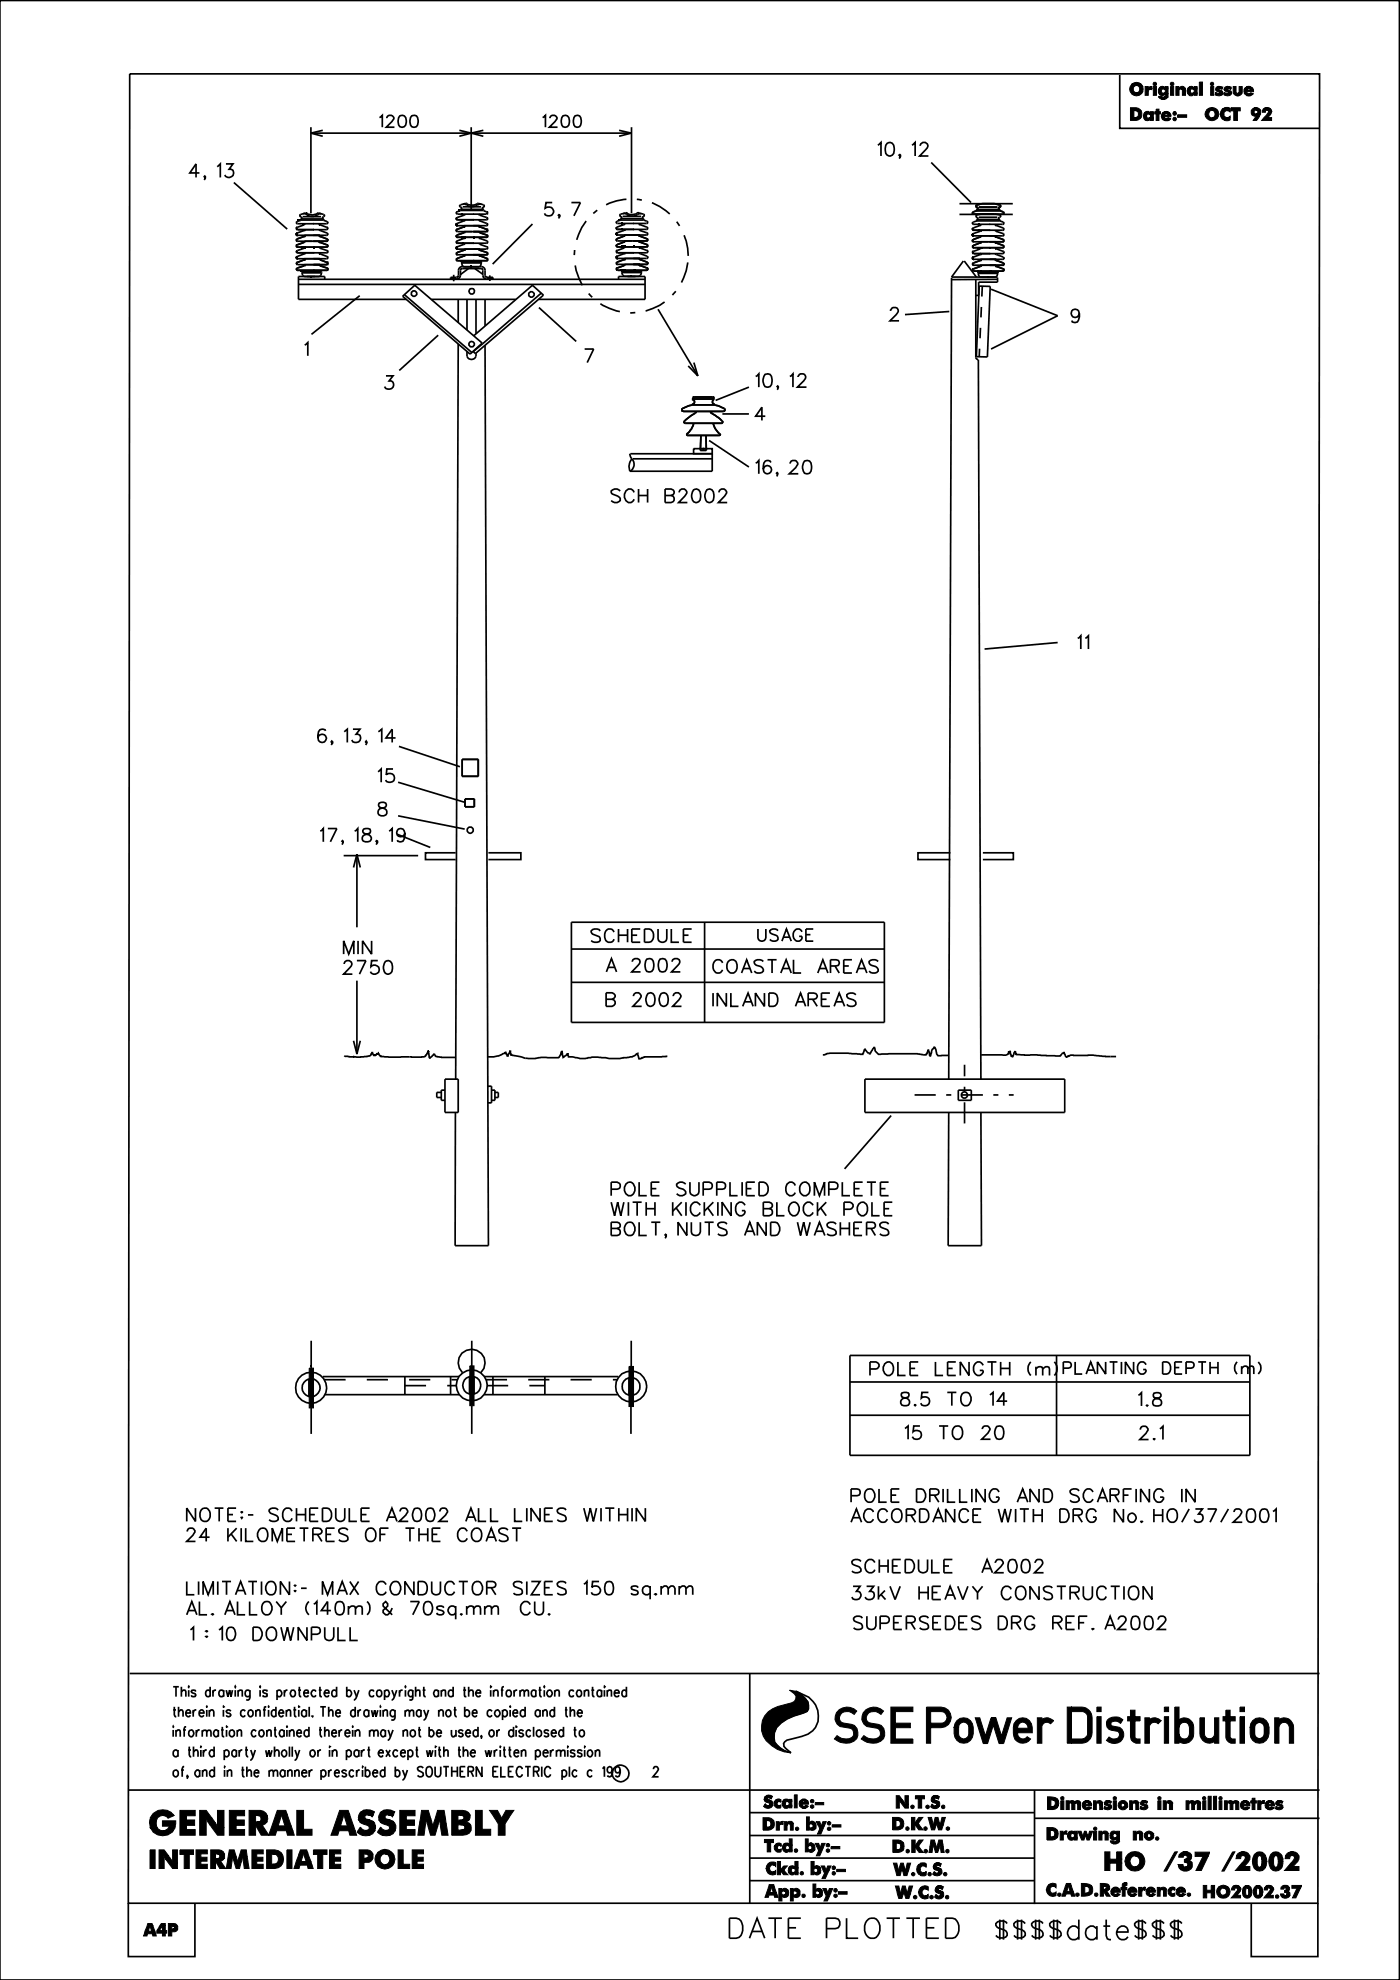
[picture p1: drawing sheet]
<svg xmlns="http://www.w3.org/2000/svg" width="210mm" height="297mm" viewBox="0 0 210 297" stroke-linecap="round" stroke-linejoin="round" font-family="sans-serif">
<g fill="none" stroke="#000" stroke-width=".25">
<path d="M0 .1h209.9v296.9h-209.9zM19.5 11.1h178.4l-.2 274.4h-178.5zM46.6 20h48.1M46.6 19.1v12.9M48.4 19.5l-1.8 .5 1.8 .4M68.9 19.5l1.8 .5-1.8 .4M70.7 19.1v12.3M72.5 19.5l-1.8 .5 1.8 .4M92.9 19.5l1.8 .5-1.8 .4M94.7 19.1v12.9M168 11.3v8h29.9M35.1 27.4l8 7"/>
<path d="M44.6 37.1h4.4M44.6 38.5a.17 .17 0 0 0-.1 .2 .17 .17 0 0 0 .1 .1M44.6 35.3h4.4M45.1 33h3.4M45.1 32.8h3.4M45.1 32.8v.2M45.4 32.5h2.8M45.5 32.1l.2-.1a1.67 1.67 0 0 0 2.2 .1h.3M45.6 34.6l-1 .4a.18 .18 0 0 0-.1 .2 .18 .18 0 0 0 .1 .1M45.7 33.6l-.1 .1-1 .4a.18 .18 0 0 0-.1 .2 .18 .18 0 0 0 .1 .1h4.4M45.7 34.4l-.1 .2M45.7 35.3v.2l-1.1 .3a.18 .18 0 0 0-.1 .2 .18 .18 0 0 0 .1 .2h4.4"/>
<path d="M45.7 36.2l-.1 .2-1 .3a.18 .18 0 0 0-.1 .2 .18 .18 0 0 0 .1 .2M45.7 37.1l-.1 .1-1 .4a.17 .17 0 0 0-.1 .2 .17 .17 0 0 0 .1 .1h4.4M45.7 37.9v.2l-1.1 .4M45.7 38.8v.2l-1.1 .4a.17 .17 0 0 0-.1 .1 .17 .17 0 0 0 .1 .2h4.4M45.7 39.7l-.1 .2-1 .3a.17 .17 0 0 0-.1 .2 .17 .17 0 0 0 .1 .1h4.4M47.6 32h.2l.7 .2a.27 .27 0 0 1 .1 .3 .27 .27 0 0 1-.2 .1l.1 .2M47.7 32a1.84 1.84 0 0 1-1.8 0l-.8 .2a.2 .2 0 0 0-.1 .2 .2 .2 0 0 0 .2 .1l.1 .2-.2 .1M47.9 33.6l.1 .1M47.9 34.4l.1 .2 1 .4M47.9 35.3l.1 .2M47.9 36.2l.1 .2M47.9 37.1l.1 .1"/>
<path d="M47.9 37.9l.1 .2 1 .4a.17 .17 0 0 1 .2 .2 .17 .17 0 0 1-.2 .1h-4.4M47.9 38.8l.1 .2M47.9 39.7l.1 .2M48 33.7l1 .4M48 33.7h.1M48 35.5l1 .3M48 35.5h.1M48 36.4l1 .3M48 36.4h.1M48 37.2l1 .4M48 37.2h.1M48 39l1 .4"/>
<path d="M48 39h.1M48 39.9l1 .3M48 39.9h.1M48.5 32.8v.3l.5 .1a.17 .17 0 0 1 .2 .2 .17 .17 0 0 1-.2 .2h-4.4a.18 .18 0 0 1-.1-.2 .18 .18 0 0 1 .1-.2l.5-.1M49 34.1l.2 .2-.2 .1M49 35a.17 .17 0 0 1 .2 .1 .17 .17 0 0 1-.2 .2M49 35.8a.17 .17 0 0 1 .2 .2 .17 .17 0 0 1-.2 .2M49 36.7a.17 .17 0 0 1 .2 .2 .17 .17 0 0 1-.2 .2M49 37.6a.17 .17 0 0 1 .2 .2 .17 .17 0 0 1-.2 .1M49 39.4a.17 .17 0 0 1 .2 .1 .17 .17 0 0 1-.2 .2M49 34.1h.1M49 35h.1"/>
<path d="M49 35.8h.1M49 36.7h.1M49 37.6h.1M49 39.4h.1M68.5 35.6h4.5M68.6 33.5a.17 .17 0 0 0-.2 .2 .17 .17 0 0 0 .2 .2M68.6 33.9h4.4M69.1 31.6l-.5 .2a.17 .17 0 0 0-.2 .2 .17 .17 0 0 0 .2 .1h4.4a.17 .17 0 0 0 .1-.1 .17 .17 0 0 0-.1-.2l-.5-.2M69.1 31.4a.19 .19 0 0 0 .1-.2 .19 .19 0 0 0-.2-.2l-.1-.1 .2-.2 .7-.2a1.85 1.85 0 0 0 1.9 0l.8 .2a.21 .21 0 0 1 .1 .3 .21 .21 0 0 1-.2 .1v.2l.1 .1M69.1 31.4v.2M69.1 31.4h3.4M69.3 39.4h2.9"/>
<path d="M69.4 39.3l-.2 .1 .2 .5 .2 .1h2.3l.2-.1 .1-.5-.1-.1M69.4 39.3h2.7M69.4 31h2.8M69.5 30.6h.2l.3 .2M69.5 39.2h2.5M69.5 39.1l-.1 .2M69.7 32.1l-.1 .2-1 .3a.17 .17 0 0 0-.2 .2 .17 .17 0 0 0 .2 .2h4.4M69.7 33l-.1 .1-1 .4M69.7 33.9l-.1 .1-1 .4a.17 .17 0 0 0-.2 .2 .17 .17 0 0 0 .2 .1h4.4M69.7 34.7l-.1 .2-1 .4a.17 .17 0 0 0-.2 .1 .17 .17 0 0 0 .2 .2M69.7 35.6v.2l-1.1 .3a.18 .18 0 0 0-.1 .2 .18 .18 0 0 0 .1 .2h4.4M69.7 36.5l-.1 .2-1 .3a.18 .18 0 0 0-.1 .2 .18 .18 0 0 0 .1 .2"/>
<path d="M69.7 37.4l-.1 .1-1 .4a.18 .18 0 0 0-.1 .2 .18 .18 0 0 0 .1 .1h4.4M69.7 38.3v.1l-1.1 .4a.18 .18 0 0 0-.1 .2 .18 .18 0 0 0 .1 .1h4.4M71.9 32.1l.1 .2M71.9 33l.1 .1M71.9 33.9l.1 .1M71.9 34.7l.1 .2M71.9 35.6l.1 .2M71.9 36.5l.1 .2 1.1 .3a.18 .18 0 0 1 0 .2 .18 .18 0 0 1-.1 .2h-4.4M71.9 37.4l.1 .1M71.9 38.3l.1 .1M72 39.1l.1 .2M72 33.1h.1"/>
<path d="M72 32.3l1 .3M72 32.3h.1M72 33.1l1 .4M72 34l1 .4M72 34h.1M72 34.9l1 .4M72 34.9h.1M72 35.8l1.1 .3M72 35.8h.1M72 37.5l1.1 .4M72 37.5h.1M72 38.4l1.1 .4"/>
<path d="M72 38.4h.1M72.2 30.6h-.4a1.59 1.59 0 0 1-1.8 .2M72.5 31.4v.2h-3.4M73 32.6a.17 .17 0 0 1 .1 .2 .17 .17 0 0 1-.1 .2M73 33.5a.17 .17 0 0 1 .1 .2 .17 .17 0 0 1-.1 .2M73 34.4a.17 .17 0 0 1 .1 .2 .17 .17 0 0 1-.1 .1M73 35.3a.17 .17 0 0 1 .1 .1 .17 .17 0 0 1-.1 .2M73 32.6h.1M73 33.5h.1M73 34.4h.1M73 35.3h.1M73.1 36.1a.18 .18 0 0 1 0 .2 .18 .18 0 0 1-.1 .2"/>
<path d="M73.1 37.9a.18 .18 0 0 1 0 .2 .18 .18 0 0 1-.1 .1M73.1 38.8a.18 .18 0 0 1 0 .2 .18 .18 0 0 1-.1 .1M73.1 36.1h.1M73.1 37.9h.1M73.1 38.8h.1M79.9 33.6l-6 6M92.6 35l-.2 .1 .2 .2M92.6 37h4.4M92.6 35.3h4.4M92.7 36.1h4.3M93.1 32.8v.2h3.4M93.1 32.8h3.4"/>
<path d="M93.1 33l-.5 .2a.17 .17 0 0 0-.2 .2 .17 .17 0 0 0 .2 .1h4.4a.17 .17 0 0 0 .1-.1 .17 .17 0 0 0-.1-.2l-.5-.2M93.4 32.5h2.8M93.5 32h.3a1.78 1.78 0 0 0 2.2 0h.2M93.7 33.5l-.1 .2-1 .4a.17 .17 0 0 0-.2 .2 .17 .17 0 0 0 .2 .1h4.4M93.7 34.4l-.1 .2-1 .3-.2 .2 .2 .2M93.7 35.3l-.1 .1-1 .4a.17 .17 0 0 0-.2 .2 .17 .17 0 0 0 .2 .1M93.7 36.1l-.1 .2-1 .4a.17 .17 0 0 0-.2 .2 .17 .17 0 0 0 .2 .1M93.7 37l-.1 .2-1 .4a.18 .18 0 0 0-.1 .2 .18 .18 0 0 0 .2 .1h4.4M93.7 37.9v.1l-1.1 .4a.18 .18 0 0 0-.1 .2 .18 .18 0 0 0 .2 .2M93.7 38.8v.1l-1.1 .4a.18 .18 0 0 0-.1 .2 .18 .18 0 0 0 .2 .2h4.4M93.7 39.7l-.1 .1-1 .4a.18 .18 0 0 0-.1 .2 .18 .18 0 0 0 .2 .1h4.4M93.9 31.9a1.61 1.61 0 0 0 1.8 0l.8 .2a.21 .21 0 0 1 .1 .3 .21 .21 0 0 1-.2 .1v.2l.1 .1"/>
<path d="M93.9 32l-.8 .1a.21 .21 0 0 0-.1 .3 .21 .21 0 0 0 .2 .1v.2l-.1 .1M95.9 33.5l.1 .2M95.9 34.4l.1 .2M95.9 35.3l.1 .1M95.9 36.1l.1 .2M95.9 37l.1 .2M95.9 37.9l.1 .1 1.1 .4a.17 .17 0 0 1 .1 .2 .17 .17 0 0 1-.2 .2h-4.4M95.9 38.8l.1 .1M95.9 39.7l.1 .1M96 33.7l1 .4M96 33.7h.1M96 34.6l1 .3"/>
<path d="M96 34.6h.1M96 35.4l1 .4M96 35.4h.1M96 36.3l1.1 .4M96 36.3h.1M96 37.2l1.1 .4M96 37.2h.1M96 38.9l1.1 .4M96 38.9h.1M96 39.8l1.1 .4M96 39.8h.1M96.5 32.8v.2"/>
<path d="M97 34.1a.17 .17 0 0 1 .1 .2 .17 .17 0 0 1-.1 .1M97 34.9a.17 .17 0 0 1 .1 .2 .17 .17 0 0 1-.1 .2M97 35.8a.17 .17 0 0 1 .1 .2 .17 .17 0 0 1-.1 .1M97 34.9h.1M97 34.1h.1M97 35.8h.1M97.1 36.7a.18 .18 0 0 1 0 .2 .18 .18 0 0 1-.1 .1M97.1 37.6l.1 .2-.2 .1M97.1 39.3a.17 .17 0 0 1 .1 .2 .17 .17 0 0 1-.2 .2M97.1 37.6h.1M97.1 36.7h.1M97.1 39.3h.1"/>
<path d="M139.7 24.4l6 6M143.9 30.6h8M143.9 32.2h8M144.5 39.1l-1.8 2.5h6.9M144.6 39.1l1.9 2.5M146 37.2h4.4M146 35.4h4.4M146.5 32.9a.19 .19 0 0 0 .2-.2 .19 .19 0 0 0-.2-.2v-.2a5.8 5.8 0 0 1 3.5-.1 .24 .24 0 0 1 0 .3 .24 .24 0 0 1-.2 .2v.1l.2 .1M146.5 32.9v.2h3.5M146.5 32.9h3.5M146.5 31.4v.2h3.5M146.5 31.4h3.5"/>
<path d="M146.5 33.1l-.5 .2a.17 .17 0 0 0-.1 .2 .17 .17 0 0 0 .2 .1h4.3a.18 .18 0 0 0 .2-.1 .18 .18 0 0 0-.1-.2l-.5-.2M146.5 31.6l-.5 .2-.1 .2 .1 .1h4.4a.18 .18 0 0 0 .2-.1 .18 .18 0 0 0-.1-.2l-.5-.2M146.8 32.6h2.8M146.8 31.1h2.8M147.1 33.6v.2l-1.1 .4a.17 .17 0 0 0-.1 .2 .17 .17 0 0 0 .2 .1h4.3M147.1 34.5l-.1 .2-1 .3a.17 .17 0 0 0-.1 .3 .17 .17 0 0 0 .2 .1l-.2-.1 .1-.2M147.1 35.4v.1l-1.1 .4a.17 .17 0 0 0-.1 .2 .17 .17 0 0 0 .2 .2h4.3M147.1 36.3v.1l-1.1 .4a.18 .18 0 0 0-.1 .2 .18 .18 0 0 0 .2 .2M147.2 37.2l-.1 .1-1.1 .4a.17 .17 0 0 0-.1 .2 .17 .17 0 0 0 .2 .1h4.4M147.2 38l-.1 .2-1.1 .4a.17 .17 0 0 0-.1 .1 .17 .17 0 0 0 .2 .2h4.3a.17 .17 0 0 0 .2-.2 .17 .17 0 0 0-.1-.1l-1.1-.4-.1-.2M147.2 38.9l-.1 .2-1.1 .3a.17 .17 0 0 0-.1 .2 .17 .17 0 0 0 .2 .2h4.4M147.2 39.8l-.1 .2-1.1 .3a.17 .17 0 0 0-.1 .2 .17 .17 0 0 0 .2 .2h4.4"/>
<path d="M147.3 30.6l-.8 .2a.21 .21 0 0 0-.1 .2 .21 .21 0 0 0 .3 .1l-.1 .3h-.1M149.2 30.6l.8 .2a.21 .21 0 0 1 .1 .2 .21 .21 0 0 1-.3 .1v.3h.2M149.3 33.6l.1 .2M149.3 34.5l.1 .2M149.3 35.4l.1 .1M149.3 36.3l.1 .1M149.3 37.2l.2 .1M149.3 38.9l.2 .2M149.3 39.8l.2 .2M149.4 33.8l1.1 .4M149.4 33.8h.1M149.4 34.7l1.1 .3"/>
<path d="M149.4 34.7h.1M149.4 35.5l1.1 .4M149.4 35.5h.1M149.4 36.4l1.1 .4M149.4 36.4h.1M149.5 37.3l1 .4M149.5 37.3h.1M149.5 39.1l1 .3M149.5 39.1h.1M149.5 40l1 .3M149.5 40h.1M150 31.4v.2"/>
<path d="M150 32.9v.2M150.5 34.2a.18 .18 0 0 1 .1 .2 .18 .18 0 0 1-.2 .1M150.5 35a.18 .18 0 0 1 .1 .2 .18 .18 0 0 1-.2 .2M150.5 35.9a.18 .18 0 0 1 .1 .2 .18 .18 0 0 1-.2 .2M150.5 36.8a.18 .18 0 0 1 .1 .2 .18 .18 0 0 1-.2 .2M150.5 37.7l.1 .2-.2 .1M150.5 39.4a.17 .17 0 0 1 .1 .2 .17 .17 0 0 1-.2 .2M150.5 34.2h.1M150.5 35h.1M150.5 35.9h.1M150.5 36.8h.1M150.5 37.7h.1"/>
<path d="M150.5 39.4h.1M44.8 42.7h52M44.8 41.9h52M45.3 40.9h2.9M45.5 40.8h2.6M45.5 40.7h2.5M45.5 40.6l-.2 .3 .1 .4 .2 .2M48 40.6l.2 .3-.1 .4-.2 .2M48.7 41.9v-.4h-3.9v3.4h16.1M49 40.2a.17 .17 0 0 1 .2 .2 .17 .17 0 0 1-.2 .1M49 40.2h.1M54 44.4l-7.3 5.8"/>
<path d="M60.4 44.4l1.8-1.6 10.1 8.7-1.8 1.6zM60.7 44.2l10.1 8.7M64.7 44.9h12.7M65.7 50.3l-5.8 5.3M68.7 44.9v3.5M68.7 51.6l-.3 110.3M69.1 41.3v-.8l.1-.2h3l.2 .2v.8a.58 .58 0 0 0 .6 .6h.9v-.3l-1.1-.1v-1a.58 .58 0 0 0-.6-.5h-2.9a.58 .58 0 0 0-.5 .5l-.1 1-1.1 .1v.3h.9M69.1 41.3a.58 .58 0 0 1-.6 .6M70 52.7v.8a.73 .73 0 0 0 .7 .4 .73 .73 0 0 0 .7-.4v-.5M70 44.9v4.6M70.3 40.3l-1.2 .9M71.2 40.3l1.2 .8"/>
<path d="M71.4 44.9v5.2M72.8 44.9v4M72.8 51.8l.5 135h-5v-19.9M80.8 46.1l5.6 5.1M81.2 44l-10.2 8.7 .3 .3 10.2-8.7-1.6-1.5-8.8 7.6M92.8 41.9v-.4h4v3.4h-16M93.3 40.9h2.9M93.4 40.7l-.2 .1 .2 .5 .2 .1h2.3l.2-.1 .2-.5-.2-.1M93.4 40.7h2.7M93.5 40.7h2.5M93.5 40.5l-.1 .2M96 40.5l.1 .2"/>
<path d="M97.1 40.2l.1 .2-.2 .1M97.1 40.2h.1M98.7 46.4l6 10M104 59.8l-.1 .1a.48 .48 0 0 1 0 .8M104 59.8v-.2h3l.1 .2M104 59.8h3.1M104.1 54.4l.6 2-1.5-1.5M107.1 59.8a.54 .54 0 0 0 0 .9M112.3 58.1l-5 2M142.4 46.7l-6.7 .5M142.7 41.7l-.4 120.2M146.4 41.9v11.8l.4 .3 .3 107.9"/>
<path d="M146.8 41h2.8M146.8 40.8l-.1 .1 .1 .5 .3 .2M146.8 40.8h2.7M146.9 42.9l1.6 .1-.4 10.5h-1.6zM146.9 40.8h2.6M147 40.7l-.2 .1M148.7 43.4l9.9 4-9.9 5M149.4 40.7l.1 .1M149.5 40.8l.2 .1-.2 .5-.2 .2M149.6 41.6v.7h-2.8v2h-.4M149.6 41.9h-6.9M150.5 40.3l.1 .2-.2 .2"/>
<path d="M150.5 40.3h.1M94.5 68.1l.3 .7M94.6 68.1h12.2v2.6h-12.3M94.8 68.8a1.15 1.15 0 0 1-.3 1.9M94.8 68.8a2 2 0 0 0-.3 1.9M94.9 68.8h11.9M103.9 60.7l-.6 .2-1 .4a.27 .27 0 0 0 .2 .4h6a.24 .24 0 0 0 .2-.2 .24 .24 0 0 0 0-.2l-1-.4-.6-.2M103.9 60.7h3.2M104 67.3h2.8v.8h-2.8zM104 63.5a4.4 4.4 0 0 1-1 1.7l.1 .1h4.8l.1-.1-.1-.1a2.99 2.99 0 0 1-.9-1.6M104.4 61.7l-.1 .3-1.6 1.2a.2 .2 0 0 0-.1 .2 .2 .2 0 0 0 .2 .1h5.4a.18 .18 0 0 0 .2-.1 .18 .18 0 0 0-.1-.2l-.5-.6-1.1-.6-.1-.3M105.1 65.3v2.3h.8v-2.3"/>
<path d="M105.5 67.2v.4M106.4 66.1l5.9 4M108.4 62.1h3.9M158.6 96.4l-10.9 1M59.7 117.3l10 3M59.8 112l9.2 3M69.3 113.9h2.4v2.5h-2.4zM69.7 119.8h1.4v1.2h-1.4zM51.5 128.3h11.2M53 130.1l.5-2 .5 2M53.5 128.1v11M59.5 125.1l5 2"/>
<path d="M59.7 122.4l10 2M68.4 127.9h-4.6v1h4.6M73.3 127.9h4.8v1h-4.8M85.7 138.3h47v15.1h-47zM105.7 138.3v15.1M142.6 127.9h-4.9v1h4.9M147.4 127.9h4.6v1h-4.6M51.7 158.5v-.1l1.8 .2 1.5-.1a.85 .85 0 0 0 .8-.6l.3 .4 .4-.2h.3a1.01 1.01 0 0 0 1 .4h5.5a.76 .76 0 0 0 .8-.6l.2-.3v.3l.2 .8 .6-.6a.77 .77 0 0 0 1 .5h2.2M53 156.1l.5 2 .5-2M53.5 147.1v11M85.7 142.4h47M85.7 147.4h47"/>
<path d="M100.1 158.4l-2.9 .1a1.43 1.43 0 0 0-1.1 .3h-.2l-.2-.8a2.53 2.53 0 0 1-1.9 .7l-.8 .1h-1.6l-1.7-.2-1.2 .1a5.4 5.4 0 0 1-2.8-.2h-.2a.4 .4 0 0 1-.3-.5l-.7 .6-.2-1-.2 .6a.55 .55 0 0 1-.8 .5l-2.2-.1-.8 .2h-1l-2.1-.4a.53 .53 0 0 1-.5-.2 .53 .53 0 0 1-.1-.5l-.4 .7-.2-.2a.22 .22 0 0 0-.1-.2 .22 .22 0 0 0-.2-.1 3.4 3.4 0 0 1-2.2 .6l-.3 .1M123.4 158.2h.3a2.14 2.14 0 0 1 1.4-.2l3.8 .1a.45 .45 0 0 0 .5 0 .45 .45 0 0 0 .2-.4l.2-.3 .4 .5a.2 .2 0 0 0 .3 .2 .2 .2 0 0 0 .1-.2l.5-.8a1.22 1.22 0 0 0 .8 1h1.4h4.3h.5a.81 .81 0 0 0 .9-.1l.3-.5 .2 .9 .1-.3a1.35 1.35 0 0 1 .6-1l.2 .7a.52 .52 0 0 0 .3 .5 .52 .52 0 0 0 .6 0h1M147.2 158.2h2.5a2.08 2.08 0 0 0 1.6-.2v-.1l.2-.2 .2 .7 .1 .2 .5-.9a.44 .44 0 0 0 .6 .5l6 .2a.58 .58 0 0 0 .5-.4l.2-.1 .2 .4a.33 .33 0 0 0 .3 .2 .33 .33 0 0 0 .3-.1l.2-.1h3.4l1.8 .2h1.6M66.2 163.9h-.7v.7h.7M66.7 161.9h2v5h-2zM66.7 163.5h-.5v1.5h.5M73.2 162.9h.5v2.5h-.5M73.7 163.5h.5v1.5h-.5M74.2 163.9h.5v.7h-.5M129.7 161.9h30v5h-30zM133.7 167.3l-7 8M142.3 166.9l-.1 19.9h5l-.1-19.9"/>
<path d="M143.7 163.5h2v1.5h-2zM46.3 206.9v2.6M46.7 201.1v5.3M46.7 211.2v3.9M47 206.9v2.6M48.4 206.5h20.5M48.8 209.2h20.1M67.6 206.5v2.7M69.4 205.9a2.03 2.03 0 0 1-.1-2.9 2.03 2.03 0 0 1 2.9 0 2.03 2.03 0 0 1-.1 2.9M70.4 206.5v2.6M70.8 201.1v3.9M70.8 210.9v4.2"/>
<path d="M71.1 206.5v2.6M72.6 206.5h20.1M72.6 209.2h20M73.9 206.5v2.7M94.3 206.7v2.6M94.6 211v4.1M94.7 201.1v3.9M95 206.7v2.6M127.5 203.3h60v15h-60zM127.5 207.3h60M127.5 212.3h60M158.5 203.3v15"/>
<path d="M19.5 251h178.4M26 258.9v.2zM28.2 253l.1-.1v.1v.1zM30.9 256l.1-.1 .1 .1zM33.5 255.9l.1 .1-.1 .1zM34 258.9l.1 .1-.1 .1zM35.3 252.9v.2zM38.9 253l.1-.1 .1 .1-.1 .1zM40.2 256l.1-.1v.1zM43 258.9v.2v-.1zM44.8 255.9l.1 .1-.1 .1zM52.9 258.9v.2l-.1-.1z"/>
<path d="M57 255.9v.2zM60.8 252.9v.2l-.1-.1zM73.6 252.9l.1 .1-.1 .1zM76.4 256l.1-.1 .1 .1zM77.4 258.9l.1 .1-.1 .1zM81.6 252.9v.2v-.1zM90.7 252.9v.1v.1zM112.5 251v34.5M119.4 253.7l1.9 .9a3.4 3.4 0 0 1 .6 5l-.7 .5-3.1 .9-.4 .3-.2 .2 .1 .4 1 1a3.8 3.8 0 0 1-2.4-1.6 2.57 2.57 0 0 1 1-2.9 9.8 9.8 0 0 1 3.4-1.5l.5-.2a1.56 1.56 0 0 0-.3-1.9l-.8-.8zM187.5 259.1h.7M188.2 259.1a.76 .76 0 0 1 .7-.8 .76 .76 0 0 1 .8 .8M188.2 259.1v.9a.76 .76 0 0 0 .7 .8 .76 .76 0 0 0 .8-.8v-.9"/>
<path d="M189.7 259.1h.6M19.2 268.5h178.7M30 262h.2l-.1 .1zM33.6 265h.1v.1zM49.4 262h.1l-.1 .1zM54.3 265h.1v.1zM65.3 262h.1l-.1 .1zM75 262h.1l-.1 .1zM85.1 262h.1v.1zM87.7 262v.1zM112.5 278.7h42.7M112.5 275.3h42.7"/>
<path d="M112.5 271.9h42.7M147.5 261.5h.7M149.8 261.5h.7M155.2 272.7h42.7M155.2 268.5v17.1M19.2 285.5v8h10v-8M112.5 282.1h42.7M187.7 285.5v8h10v-8"/>
<circle cx="62.1" cy="44" r=".41"/>
<circle cx="70.7" cy="51.6" r=".41"/>
<circle cx="70.8" cy="43.7" r=".42"/>
<circle cx="79.7" cy="44.1" r=".41"/>
<circle cx="70.5" cy="124.5" r=".46"/>
<circle cx="144.6" cy="164.3" r=".46"/>
<circle cx="46.7" cy="208.2" r="2.34"/>
<circle cx="46.7" cy="208.2" r="1.35"/>
<circle cx="70.8" cy="207.8" r="2.33"/>
<circle cx="70.8" cy="207.8" r="1.35"/>
<circle cx="94.7" cy="208" r="1.34"/>
<circle cx="94.7" cy="208" r="2.32"/>
<circle cx="93.1" cy="266" r="1.27"/>
</g>
<g fill="#000" stroke="#000" stroke-width=".15">
<path d="M148.7 257.7h.7zM188.2 259.1v.9z"/>
<path d="M46.4 205.2h.6v6h-.6z" fill-rule="evenodd"/>
<path d="M70.5 204.9h.6v6h-.6z" fill-rule="evenodd"/>
<path d="M94.3 205h.7v6h-.7z" fill-rule="evenodd"/>
<path d="M118.4 253.5a3.4 3.4 0 0 1 2.8 1.8l.1 1-.2 .4-.5 .2a8.4 8.4 0 0 0-4.1 2.2l-.4 .8a1.84 1.84 0 0 0 .9 2.3l.6 .4 .7 .2a4.5 4.5 0 0 1-4.1-3.2 3.2 3.2 0 0 1 2.5-3.6l2-.6a.8 .8 0 0 0 .5-1.3z" fill-rule="evenodd"/>
<path d="M139 256.1h2.2a1.55 1.55 0 0 1 1.5 1.5 1.55 1.55 0 0 1-1.5 1.6h-1.6v-.7h1.6a.87 .87 0 0 0 .9-.9 .87 .87 0 0 0-.9-.9h-1.6v4.8h-.6z" fill-rule="evenodd"/>
<path d="M143.5 258.1a1.42 1.42 0 0 1 1.6-.3 1.42 1.42 0 0 1 .9 1.3 1.97 1.97 0 0 1-.9 2.3 1.44 1.44 0 0 1-2-1.4v-.9h.7v.9a.76 .76 0 0 0 .8 .8 .76 .76 0 0 0 .7-.8v-.9a.76 .76 0 0 0-.7-.8 .76 .76 0 0 0-.8 .8h-.7l.1-.5z" fill-rule="evenodd"/>
<path d="M146.3 257.7h.7l.8 2.7 .9-2.7h.7l.8 2.7 .9-2.7h.6l-1.1 3.8h-.8l-.8-2.7-.8 2.7h-.7z" fill-rule="evenodd"/>
<path d="M155.6 257.7h.7v.2a1.34 1.34 0 0 1 1.8 .2l-.5 .5a.77 .77 0 0 0-.9-.2 .77 .77 0 0 0-.4 .7v2.4h-.7z" fill-rule="evenodd"/>
<path d="M164.5 256.1h.7v.6h-.7z" fill-rule="evenodd"/>
<path d="M164.5 257.5h.7v4h-.7z" fill-rule="evenodd"/>
<path d="M166.1 258a1.74 1.74 0 0 1 2.3 0l-.3 .5a1.01 1.01 0 0 0-1.4-.1v.5l.8 .1a1.26 1.26 0 0 1 1.1 1.4 1.26 1.26 0 0 1-1.4 1.1l-.9-.2-.3-.2 .4-.5a.84 .84 0 0 0 .9 .3 .84 .84 0 0 0 .6-.9l-.2-.3a1.95 1.95 0 0 1-1.6-.6l-.1-.8z" fill-rule="evenodd"/>
<path d="M169.6 256.5h.6v1h.8v.6h-.8v2.5l.3 .2h.5v.7a1.13 1.13 0 0 1-1.4-1v-2.4h-.5v-.6h.5z" fill-rule="evenodd"/>
<path d="M171.7 257.7h.7v.2a1.34 1.34 0 0 1 1.8 .2l-.5 .5a.77 .77 0 0 0-.8-.2 .77 .77 0 0 0-.5 .7v2.4h-.7z" fill-rule="evenodd"/>
<path d="M174.7 257.5h.6v4h-.6z" fill-rule="evenodd"/>
<path d="M174.7 256.1h.6v.6h-.6z" fill-rule="evenodd"/>
<path d="M176.2 256.1h.7v5.4h-.7z" fill-rule="evenodd"/>
<path d="M176.9 257.9a1.39 1.39 0 0 1 1.4-.1 1.39 1.39 0 0 1 .8 1.3 2.03 2.03 0 0 1-.8 2.3 1.53 1.53 0 0 1-1.4-.1v-1.2a.78 .78 0 0 0 .7 .7 .78 .78 0 0 0 .8-.7v-1a.78 .78 0 0 0-.8-.8 .78 .78 0 0 0-.7 .8z" fill-rule="evenodd"/>
<path d="M180 257.7h.7v2.3a.76 .76 0 0 0 .7 .8 .76 .76 0 0 0 .8-.8v-2.3h.6v3.8h-.6v-.3a1.41 1.41 0 0 1-2.2-1.2z" fill-rule="evenodd"/>
<path d="M183.9 256.5h.6v1h.8v.6h-.8v2.5l.3 .2h.5v.7a1.07 1.07 0 0 1-1.4-1v-2.4h-.4v-.6h.4z" fill-rule="evenodd"/>
<path d="M186 256.1h.7v.6h-.7z" fill-rule="evenodd"/>
<path d="M186 257.5h.7v4h-.7z" fill-rule="evenodd"/>
<path d="M187.9 258.1a1.42 1.42 0 0 1 1.6-.3 1.42 1.42 0 0 1 .9 1.3h-.7a.76 .76 0 0 0-.8-.8 .76 .76 0 0 0-.7 .8h-.7l.1-.5z" fill-rule="evenodd"/>
<path d="M125.9 256.4a2.03 2.03 0 0 1 2.6 .3l-.4 .5a1.38 1.38 0 0 0-2 0 .77 .77 0 0 0 .5 1.3l1.1 .1a1.47 1.47 0 0 1 1 1.8 1.47 1.47 0 0 1-1.8 1.1 2.56 2.56 0 0 1-1.7-.7l.3-.5a1.88 1.88 0 0 0 2.5 .1 .87 .87 0 0 0-.5-1.2l-1-.1a1.43 1.43 0 0 1-1.2-1.1 1.43 1.43 0 0 1 .6-1.6z" fill-rule="evenodd"/>
<path d="M129.9 256.4a2.03 2.03 0 0 1 2.6 .3l-.4 .5a1.38 1.38 0 0 0-2 0 .77 .77 0 0 0 .6 1.3l1 .1a1.47 1.47 0 0 1 1 1.8 1.47 1.47 0 0 1-1.7 1.1 2.56 2.56 0 0 1-1.8-.7l.4-.5a1.88 1.88 0 0 0 2.4 .1 .87 .87 0 0 0-.4-1.2l-1.1-.1a1.43 1.43 0 0 1-1.2-1.1 1.43 1.43 0 0 1 .6-1.6z" fill-rule="evenodd"/>
<path d="M133.6 256.1h3.3v.6h-2.6v1.8h2.3v.7h-2.3v1.6h2.6v.7h-3.3z" fill-rule="evenodd"/>
<path d="M152.4 258.1a1.4 1.4 0 0 1 1.6-.3 1.4 1.4 0 0 1 .8 1.3v.8h-2.2v-.7h1.6a.79 .79 0 0 0-.7-.9 .79 .79 0 0 0-.9 .8v.9a.79 .79 0 0 0 .6 .8 .79 .79 0 0 0 .9-.3l.5 .3a1.4 1.4 0 0 1-1.6 .6 1.4 1.4 0 0 1-1-1.4l.1-1.4z" fill-rule="evenodd"/>
<path d="M160.1 256.1v5.4h.6v-.7h1.6a.95 .95 0 0 0 .8-.8v-2.4a.87 .87 0 0 0-.8-.9h-1.6v-.6h1.6a1.59 1.59 0 0 1 1.5 1.5v2.3a1.59 1.59 0 0 1-1.5 1.6h-1.6v-5.4z" fill-rule="evenodd"/>
<path d="M187.5 259.1h.7v.9a.76 .76 0 0 0 .7 .8 .76 .76 0 0 0 .8-.8v-.9h.7a1.97 1.97 0 0 1-.9 2.3 1.4 1.4 0 0 1-2-1.4z" fill-rule="evenodd"/>
<path d="M191.2 257.7h.6v.2a1.39 1.39 0 0 1 1.5-.1 1.39 1.39 0 0 1 .7 1.3v2.4h-.6v-2.4a.78 .78 0 0 0-.8-.8 .78 .78 0 0 0-.8 .8v2.4h-.6z" fill-rule="evenodd"/>
</g>
<path d="M48.7 207h19.9M60.7 206.5v2.7M60.7 207.8h7.7M72.9 207h19.7M73.1 207.8h8.6M81.7 206.5v2.7" fill="none" stroke="#000" stroke-width=".25" stroke-dasharray="3.2 3.2" stroke-linecap="butt"/>
<path d="M67.8 41.6v.3M68.3 41.6v.3M73.2 41.6v.3M73.7 41.6v.3M147.3 42.9l-.4 10.6" fill="none" stroke="#000" stroke-width=".25" stroke-dasharray="1.6 1.6" stroke-linecap="butt"/>
<path d="M103.2 38.4a8.5 8.5 0 0 0-12.1-7.8 8.5 8.5 0 0 0-1.9 14.3 8.5 8.5 0 0 0 13.7-4.3l.3-2.2M68.1 41.2v1M73.5 41.3v.9M137.2 164.2h14.8M144.7 168.5v-8.8" fill="none" stroke="#000" stroke-width=".25" stroke-dasharray="3.2 1.6 .8 1.6" stroke-linecap="butt"/>
<g fill="#000">
<path d="M44.7 32.9h.3v.3h-.3z" fill-rule="evenodd"/>
<path d="M44.7 32.9h.3v.3h-.3z" fill-rule="evenodd"/>
<path d="M45.2 36.9h.3v.3h-.3z" fill-rule="evenodd"/>
<path d="M45.2 36.9h.3v.3h-.3z" fill-rule="evenodd"/>
<path d="M45.2 36.9h.3v.3h-.3z" fill-rule="evenodd"/>
<path d="M45.2 36.9h.3v.3h-.3z" fill-rule="evenodd"/>
<path d="M45.3 33.4h.3v.3h-.3z" fill-rule="evenodd"/>
<path d="M45.3 33.4h.3v.3h-.3z" fill-rule="evenodd"/>
<path d="M45.3 34.3h.3v.3h-.3z" fill-rule="evenodd"/>
<path d="M45.3 33.4h.3v.3h-.3z" fill-rule="evenodd"/>
<path d="M45.3 33.4h.3v.3h-.3z" fill-rule="evenodd"/>
<path d="M45.3 34.3h.3v.3h-.3z" fill-rule="evenodd"/>
<path d="M45.3 34.3h.3v.3h-.3z" fill-rule="evenodd"/>
<path d="M45.3 34.3h.3v.3h-.3z" fill-rule="evenodd"/>
<path d="M45.3 34.3h.3v.3h-.3z" fill-rule="evenodd"/>
<path d="M45.3 34.3h.3v.3h-.3z" fill-rule="evenodd"/>
<path d="M45.3 36.9h.3v.3h-.3z" fill-rule="evenodd"/>
<path d="M45.3 36.9h.3v.3h-.3z" fill-rule="evenodd"/>
<path d="M45.3 37.8h.3v.3h-.3z" fill-rule="evenodd"/>
<path d="M45.3 36.9h.3v.3h-.3z" fill-rule="evenodd"/>
<path d="M45.3 36.9h.3v.3h-.3z" fill-rule="evenodd"/>
<path d="M45.3 37.8h.3v.3h-.3z" fill-rule="evenodd"/>
<path d="M45.3 37.8h.3v.3h-.3z" fill-rule="evenodd"/>
<path d="M45.3 37.8h.3v.3h-.3z" fill-rule="evenodd"/>
<path d="M45.3 37.8h.3v.3h-.3z" fill-rule="evenodd"/>
<path d="M45.3 37.8h.3v.3h-.3z" fill-rule="evenodd"/>
<path d="M45.6 36.9h.3v.3h-.3z" fill-rule="evenodd"/>
<path d="M45.6 36.9h.3v.3h-.3z" fill-rule="evenodd"/>
<path d="M47 36.9h.3v.3h-.3z" fill-rule="evenodd"/>
<path d="M47 36.9h.3v.3h-.3z" fill-rule="evenodd"/>
<path d="M47 36.9h.3v.3h-.3z" fill-rule="evenodd"/>
<path d="M47 36.9h.3v.3h-.3z" fill-rule="evenodd"/>
<path d="M47 36.9h.3v.3h-.3z" fill-rule="evenodd"/>
<path d="M47 36.9h.3v.3h-.3z" fill-rule="evenodd"/>
<path d="M68.6 31.4h.3v.3h-.3z" fill-rule="evenodd"/>
<path d="M68.6 31.4h.3v.3h-.3z" fill-rule="evenodd"/>
<path d="M69 39h.3v.3h-.3z" fill-rule="evenodd"/>
<path d="M69 39h.3v.3h-.3z" fill-rule="evenodd"/>
<path d="M69 39h.3v.3h-.3z" fill-rule="evenodd"/>
<path d="M69 39h.3v.3h-.3z" fill-rule="evenodd"/>
<path d="M69 39h.3v.3h-.3z" fill-rule="evenodd"/>
<path d="M69 39h.3v.3h-.3z" fill-rule="evenodd"/>
<path d="M69.1 35.5h.3v.3h-.3z" fill-rule="evenodd"/>
<path d="M69.1 35.5h.3v.3h-.3z" fill-rule="evenodd"/>
<path d="M69.1 35.5h.3v.3h-.3z" fill-rule="evenodd"/>
<path d="M69.1 35.5h.3v.3h-.3z" fill-rule="evenodd"/>
<path d="M69.1 39h.3v.3h-.3z" fill-rule="evenodd"/>
<path d="M69.1 39h.3v.3h-.3z" fill-rule="evenodd"/>
<path d="M69.1 39h.3v.3h-.3z" fill-rule="evenodd"/>
<path d="M69.1 39h.3v.3h-.3z" fill-rule="evenodd"/>
<path d="M69.2 32h.3v.3h-.3z" fill-rule="evenodd"/>
<path d="M69.2 32h.3v.3h-.3z" fill-rule="evenodd"/>
<path d="M69.2 32.9h.3v.3h-.3z" fill-rule="evenodd"/>
<path d="M69.2 32h.3v.3h-.3z" fill-rule="evenodd"/>
<path d="M69.2 32h.3v.3h-.3z" fill-rule="evenodd"/>
<path d="M69.2 32.9h.3v.3h-.3z" fill-rule="evenodd"/>
<path d="M69.2 32.9h.3v.3h-.3z" fill-rule="evenodd"/>
<path d="M69.2 32.9h.3v.3h-.3z" fill-rule="evenodd"/>
<path d="M69.2 32.9h.3v.3h-.3z" fill-rule="evenodd"/>
<path d="M69.2 32.9h.3v.3h-.3z" fill-rule="evenodd"/>
<path d="M69.3 35.5h.3v.3h-.3z" fill-rule="evenodd"/>
<path d="M69.3 35.5h.3v.3h-.3z" fill-rule="evenodd"/>
<path d="M69.3 36.3h.3v.3h-.3z" fill-rule="evenodd"/>
<path d="M69.3 35.5h.3v.3h-.3z" fill-rule="evenodd"/>
<path d="M69.3 35.5h.3v.3h-.3z" fill-rule="evenodd"/>
<path d="M69.3 36.3h.3v.3h-.3z" fill-rule="evenodd"/>
<path d="M69.3 36.3h.3v.3h-.3z" fill-rule="evenodd"/>
<path d="M69.3 36.3h.3v.3h-.3z" fill-rule="evenodd"/>
<path d="M69.3 36.3h.3v.3h-.3z" fill-rule="evenodd"/>
<path d="M69.3 36.3h.3v.3h-.3z" fill-rule="evenodd"/>
<path d="M69.5 39h.3v.3h-.3z" fill-rule="evenodd"/>
<path d="M69.5 39h.3v.3h-.3z" fill-rule="evenodd"/>
<path d="M69.6 35.5h.3v.3h-.3z" fill-rule="evenodd"/>
<path d="M69.6 35.5h.3v.3h-.3z" fill-rule="evenodd"/>
<path d="M71 35.5h.3v.3h-.3z" fill-rule="evenodd"/>
<path d="M71 35.5h.3v.3h-.3z" fill-rule="evenodd"/>
<path d="M71 35.5h.3v.3h-.3z" fill-rule="evenodd"/>
<path d="M71 35.5h.3v.3h-.3z" fill-rule="evenodd"/>
<path d="M71 35.5h.3v.3h-.3z" fill-rule="evenodd"/>
<path d="M71 35.5h.3v.3h-.3z" fill-rule="evenodd"/>
<path d="M71 39h.3v.3h-.3z" fill-rule="evenodd"/>
<path d="M71 39h.3v.3h-.3z" fill-rule="evenodd"/>
<path d="M71 39h.3v.3h-.3z" fill-rule="evenodd"/>
<path d="M71 39h.3v.3h-.3z" fill-rule="evenodd"/>
<path d="M71 39h.3v.3h-.3z" fill-rule="evenodd"/>
<path d="M71 39h.3v.3h-.3z" fill-rule="evenodd"/>
<path d="M92.7 32.8h.3v.3h-.3z" fill-rule="evenodd"/>
<path d="M92.7 32.8h.3v.3h-.3z" fill-rule="evenodd"/>
<path d="M93.2 36.9h.3v.3h-.3z" fill-rule="evenodd"/>
<path d="M93.2 36.9h.3v.3h-.3z" fill-rule="evenodd"/>
<path d="M93.2 36.9h.3v.3h-.3z" fill-rule="evenodd"/>
<path d="M93.2 36.9h.3v.3h-.3z" fill-rule="evenodd"/>
<path d="M93.2 33.4h.3v.3h-.3z" fill-rule="evenodd"/>
<path d="M93.2 33.4h.3v.3h-.3z" fill-rule="evenodd"/>
<path d="M93.2 34.3h.3v.3h-.3z" fill-rule="evenodd"/>
<path d="M93.2 33.4h.3v.3h-.3z" fill-rule="evenodd"/>
<path d="M93.2 33.4h.3v.3h-.3z" fill-rule="evenodd"/>
<path d="M93.2 34.3h.3v.3h-.3z" fill-rule="evenodd"/>
<path d="M93.2 34.3h.3v.3h-.3z" fill-rule="evenodd"/>
<path d="M93.2 34.3h.3v.3h-.3z" fill-rule="evenodd"/>
<path d="M93.2 34.3h.3v.3h-.3z" fill-rule="evenodd"/>
<path d="M93.2 34.3h.3v.3h-.3z" fill-rule="evenodd"/>
<path d="M93.3 36.9h.3v.3h-.3z" fill-rule="evenodd"/>
<path d="M93.3 36.9h.3v.3h-.3z" fill-rule="evenodd"/>
<path d="M93.3 37.8h.3v.3h-.3z" fill-rule="evenodd"/>
<path d="M93.3 36.9h.3v.3h-.3z" fill-rule="evenodd"/>
<path d="M93.3 36.9h.3v.3h-.3z" fill-rule="evenodd"/>
<path d="M93.3 37.8h.3v.3h-.3z" fill-rule="evenodd"/>
<path d="M93.3 37.8h.3v.3h-.3z" fill-rule="evenodd"/>
<path d="M93.3 37.8h.3v.3h-.3z" fill-rule="evenodd"/>
<path d="M93.3 37.8h.3v.3h-.3z" fill-rule="evenodd"/>
<path d="M93.3 37.8h.3v.3h-.3z" fill-rule="evenodd"/>
<path d="M93.6 36.9h.3v.3h-.3z" fill-rule="evenodd"/>
<path d="M93.6 36.9h.3v.3h-.3z" fill-rule="evenodd"/>
<path d="M95 36.9h.3v.3h-.3z" fill-rule="evenodd"/>
<path d="M95 36.9h.3v.3h-.3z" fill-rule="evenodd"/>
<path d="M95 36.9h.3v.3h-.3z" fill-rule="evenodd"/>
<path d="M95 36.9h.3v.3h-.3z" fill-rule="evenodd"/>
<path d="M95 36.9h.3v.3h-.3z" fill-rule="evenodd"/>
<path d="M95 36.9h.3v.3h-.3z" fill-rule="evenodd"/>
<path d="M146.6 37h.3v.3h-.3z" fill-rule="evenodd"/>
<path d="M146.6 37h.3v.3h-.3z" fill-rule="evenodd"/>
<path d="M146.6 37h.3v.3h-.3z" fill-rule="evenodd"/>
<path d="M146.6 37h.3v.3h-.3z" fill-rule="evenodd"/>
<path d="M146.7 33.5h.3v.3h-.3z" fill-rule="evenodd"/>
<path d="M146.7 33.5h.3v.3h-.3z" fill-rule="evenodd"/>
<path d="M146.7 34.4h.3v.3h-.3z" fill-rule="evenodd"/>
<path d="M146.7 33.5h.3v.3h-.3z" fill-rule="evenodd"/>
<path d="M146.7 33.5h.3v.3h-.3z" fill-rule="evenodd"/>
<path d="M146.7 34.4h.3v.3h-.3z" fill-rule="evenodd"/>
<path d="M146.7 34.4h.3v.3h-.3z" fill-rule="evenodd"/>
<path d="M146.7 34.4h.3v.3h-.3z" fill-rule="evenodd"/>
<path d="M146.7 34.4h.3v.3h-.3z" fill-rule="evenodd"/>
<path d="M146.7 34.4h.3v.3h-.3z" fill-rule="evenodd"/>
<path d="M146.7 37h.3v.3h-.3z" fill-rule="evenodd"/>
<path d="M146.7 37h.3v.3h-.3z" fill-rule="evenodd"/>
<path d="M146.7 37.9h.3v.3h-.3z" fill-rule="evenodd"/>
<path d="M146.7 37h.3v.3h-.3z" fill-rule="evenodd"/>
<path d="M146.7 37h.3v.3h-.3z" fill-rule="evenodd"/>
<path d="M146.7 37.9h.3v.3h-.3z" fill-rule="evenodd"/>
<path d="M146.7 37.9h.3v.3h-.3z" fill-rule="evenodd"/>
<path d="M146.7 37.9h.3v.3h-.3z" fill-rule="evenodd"/>
<path d="M146.7 37.9h.3v.3h-.3z" fill-rule="evenodd"/>
<path d="M146.7 37.9h.3v.3h-.3z" fill-rule="evenodd"/>
<path d="M147 37h.3v.3h-.3z" fill-rule="evenodd"/>
<path d="M147 37h.3v.3h-.3z" fill-rule="evenodd"/>
<path d="M148.4 37h.3v.3h-.3z" fill-rule="evenodd"/>
<path d="M148.4 37h.3v.3h-.3z" fill-rule="evenodd"/>
<path d="M148.4 37h.3v.3h-.3z" fill-rule="evenodd"/>
<path d="M148.4 37h.3v.3h-.3z" fill-rule="evenodd"/>
<path d="M148.4 37h.3v.3h-.3z" fill-rule="evenodd"/>
<path d="M148.4 37h.3v.3h-.3z" fill-rule="evenodd"/>
<path d="M45 40.4h.3v.3h-.3z" fill-rule="evenodd"/>
<path d="M45 40.4h.3v.3h-.3z" fill-rule="evenodd"/>
<path d="M45 40.4h.3v.3h-.3z" fill-rule="evenodd"/>
<path d="M45 40.4h.3v.3h-.3z" fill-rule="evenodd"/>
<path d="M45 40.4h.3v.3h-.3z" fill-rule="evenodd"/>
<path d="M45 40.4h.3v.3h-.3z" fill-rule="evenodd"/>
<path d="M45.1 40.4h.3v.3h-.3z" fill-rule="evenodd"/>
<path d="M45.1 40.4h.3v.3h-.3z" fill-rule="evenodd"/>
<path d="M45.1 40.4h.3v.3h-.3z" fill-rule="evenodd"/>
<path d="M45.1 40.4h.3v.3h-.3z" fill-rule="evenodd"/>
<path d="M45.6 40.4h.3v.3h-.3z" fill-rule="evenodd"/>
<path d="M45.6 40.4h.3v.3h-.3z" fill-rule="evenodd"/>
<path d="M46.6 41.3h.3v.3h-.3z" fill-rule="evenodd"/>
<path d="M47.1 40.4h.3v.3h-.3z" fill-rule="evenodd"/>
<path d="M47.1 40.4h.3v.3h-.3z" fill-rule="evenodd"/>
<path d="M47.1 40.4h.3v.3h-.3z" fill-rule="evenodd"/>
<path d="M47.1 40.4h.3v.3h-.3z" fill-rule="evenodd"/>
<path d="M47.1 40.4h.3v.3h-.3z" fill-rule="evenodd"/>
<path d="M47.1 40.4h.3v.3h-.3z" fill-rule="evenodd"/>
<path d="M70.5 39.9h.3v.3h-.3z" fill-rule="evenodd"/>
<path d="M93.1 40.4h.3v.3h-.3z" fill-rule="evenodd"/>
<path d="M93.1 40.4h.3v.3h-.3z" fill-rule="evenodd"/>
<path d="M93.1 40.4h.3v.3h-.3z" fill-rule="evenodd"/>
<path d="M93.1 40.4h.3v.3h-.3z" fill-rule="evenodd"/>
<path d="M93.1 40.4h.3v.3h-.3z" fill-rule="evenodd"/>
<path d="M93.1 40.4h.3v.3h-.3z" fill-rule="evenodd"/>
<path d="M93.1 40.4h.3v.3h-.3z" fill-rule="evenodd"/>
<path d="M93.1 40.4h.3v.3h-.3z" fill-rule="evenodd"/>
<path d="M93.1 40.4h.3v.3h-.3z" fill-rule="evenodd"/>
<path d="M93.1 40.4h.3v.3h-.3z" fill-rule="evenodd"/>
<path d="M93.5 40.4h.3v.3h-.3z" fill-rule="evenodd"/>
<path d="M93.5 40.4h.3v.3h-.3z" fill-rule="evenodd"/>
<path d="M94.5 41.3h.3v.3h-.3z" fill-rule="evenodd"/>
<path d="M95.1 40.4h.3v.3h-.3z" fill-rule="evenodd"/>
<path d="M95.1 40.4h.3v.3h-.3z" fill-rule="evenodd"/>
<path d="M95.1 40.4h.3v.3h-.3z" fill-rule="evenodd"/>
<path d="M95.1 40.4h.3v.3h-.3z" fill-rule="evenodd"/>
<path d="M95.1 40.4h.3v.3h-.3z" fill-rule="evenodd"/>
<path d="M95.1 40.4h.3v.3h-.3z" fill-rule="evenodd"/>
<path d="M146.5 40.5h.3v.3h-.3z" fill-rule="evenodd"/>
<path d="M146.5 40.5h.3v.3h-.3z" fill-rule="evenodd"/>
<path d="M146.5 40.5h.3v.3h-.3z" fill-rule="evenodd"/>
<path d="M146.5 40.5h.3v.3h-.3z" fill-rule="evenodd"/>
<path d="M146.5 40.5h.3v.3h-.3z" fill-rule="evenodd"/>
<path d="M146.5 40.5h.3v.3h-.3z" fill-rule="evenodd"/>
<path d="M146.6 40.5h.3v.3h-.3z" fill-rule="evenodd"/>
<path d="M146.6 40.5h.3v.3h-.3z" fill-rule="evenodd"/>
<path d="M146.6 40.5h.3v.3h-.3z" fill-rule="evenodd"/>
<path d="M146.6 40.5h.3v.3h-.3z" fill-rule="evenodd"/>
<path d="M147 40.5h.3v.3h-.3z" fill-rule="evenodd"/>
<path d="M147 40.5h.3v.3h-.3z" fill-rule="evenodd"/>
<path d="M148 41.4h.3v.3h-.3z" fill-rule="evenodd"/>
<path d="M148.5 40.5h.3v.3h-.3z" fill-rule="evenodd"/>
<path d="M148.5 40.5h.3v.3h-.3z" fill-rule="evenodd"/>
<path d="M148.5 40.5h.3v.3h-.3z" fill-rule="evenodd"/>
<path d="M148.5 40.5h.3v.3h-.3z" fill-rule="evenodd"/>
<path d="M148.5 40.5h.3v.3h-.3z" fill-rule="evenodd"/>
<path d="M148.5 40.5h.3v.3h-.3z" fill-rule="evenodd"/>
<path d="M46.5 204.7h.3v.3h-.3z" fill-rule="evenodd"/>
</g>
<text font-size="4" x="22.2" y="275.3">GENERAL ASSEMBLY</text>
<g font-size="3">
<text x="22.2" y="280.3">INTERMEDIATE POLE</text>
<text x="165.4" y="280.6">HO / 37 / 2002</text>
<text x="109.4" y="290.7">DATE PLOTTED</text>
<text x="149.4" y="290.9">$$$$date$$$</text>
</g>
<g font-size="2">
<text x="169.3" y="14.3">Original issue</text>
<text x="131.7" y="23.4">10, 12</text>
<text x="169.4" y="18.1">Date:-</text>
<text x="179.6" y="18.1">OCT 92</text>
<text x="28.5" y="26.6">4, 13</text>
<text x="81.7" y="32.4">5, 7</text>
<text x="45.7" y="53.4">1</text>
<text x="133.5" y="48.1">2</text>
<text x="160.7" y="48.4">9</text>
<text x="57.7" y="58.4">3</text>
<text x="87.7" y="54.4">7</text>
<text x="113.4" y="58.1">10, 12</text>
<text x="113.4" y="63.1">4</text>
<text x="113.4" y="71.1">16, 20</text>
<text x="91.7" y="75.4">SCH B2002</text>
<text x="161.7" y="97.4">11</text>
<text x="47.7" y="111.4">6, 13, 14</text>
<text x="56.7" y="117.4">15</text>
<text x="56.7" y="122.4">8</text>
<text x="48.1" y="126.3">17, 18, 19</text>
<text x="51.6" y="143.1">MIN</text>
<text x="88.7" y="141.4">SCHEDULE</text>
<text x="51.6" y="146.1">2750</text>
<text x="91" y="145.8">A 2002</text>
<text x="107" y="146">COASTAL AREAS</text>
<text x="90.9" y="150.9">B 2002</text>
<text x="107" y="151">INLAND AREAS</text>
<text x="91.7" y="179.3">POLE SUPPLIED COMPLETE</text>
<text x="91.7" y="185.3">BOLT, NUTS AND WASHERS</text>
<text x="91.7" y="182.3">WITH KICKING BLOCK POLE</text>
<text x="130.5" y="206.3">POLE LENGTH (m)</text>
<text x="135.1" y="210.8">8.5 TO 14</text>
<text x="135.7" y="215.9">15 TO 20</text>
<text x="170.8" y="210.9">1.8</text>
<text x="171" y="215.9">2.1</text>
<text x="127.7" y="225.3">POLE DRILLING AND SCARFING IN</text>
<text x="28" y="228.2">NOTE:- SCHEDULE A2002 ALL LINES WITHIN</text>
<text x="28" y="231.2">24 KILOMETRES OF THE COAST</text>
<text x="127.7" y="228.3">ACCORDANCE WITH DRG No. HO/37/2001</text>
<text x="28" y="239.2">LIMITATION:- MAX CONDUCTOR SIZES 150 sq.mm</text>
<text x="127.8" y="239.9">33kV HEAVY CONSTRUCTION</text>
<text x="127.8" y="235.9">SCHEDULE</text>
<text x="147.3" y="235.9">A2002</text>
<text x="28" y="242.2">AL. ALLOY (140m) &amp; 70sq.mm CU.</text>
<text x="128.1" y="244.4">SUPERSEDES DRG REF. A2002</text>
<text x="28.6" y="246.1">1 : 10 DOWNPULL</text>
<text x="114.3" y="274.5">Drn. by:-</text>
<text x="114.5" y="271.2">Scale:-</text>
<text x="133.7" y="274.5">D.K.W.</text>
<text x="134.2" y="271.2">N.T.S.</text>
<text x="156.9" y="276">Drawing no.</text>
<text x="156.9" y="271.4">Dimensions in millimetres</text>
<text x="114.6" y="277.8">Tcd. by:-</text>
<text x="114.8" y="281.2">Ckd. by:-</text>
<text x="133.7" y="277.9">D.K.M.</text>
<text x="134" y="281.3">W.C.S.</text>
<text x="114.8" y="284.6">App. by:-</text>
<text x="134.3" y="284.8">W.C.S.</text>
<text x="156.9" y="284.4">C.A.D.Reference.</text>
<text x="180.3" y="284.7">HO2002.37</text>
<text x="21.5" y="290.4">A4P</text>
</g>
<g font-size="1.8">
<text x="56.9" y="19.1">1200</text>
<text x="81.4" y="19.1">1200</text>
<text x="113.7" y="141.2">USAGE</text>
<text x="159.5" y="206.1">PLANTING DEPTH (m)</text>
</g>
<g font-size="1.5">
<text x="26" y="254.5">This drawing is protected by copyright and the information contained</text>
<text x="26" y="257.5">therein is confidential. The drawing may not be copied and the</text>
<text x="26" y="263.5">a third party wholly or in part except with the written permission</text>
<text x="26" y="260.5">information contained therein may not be used, or disclosed to</text>
<text x="26" y="266.5">of, and in the manner prescribed by SOUTHERN ELECTRIC plc c 199</text>
<text x="98" y="266.5">2</text>
</g>
</svg>
